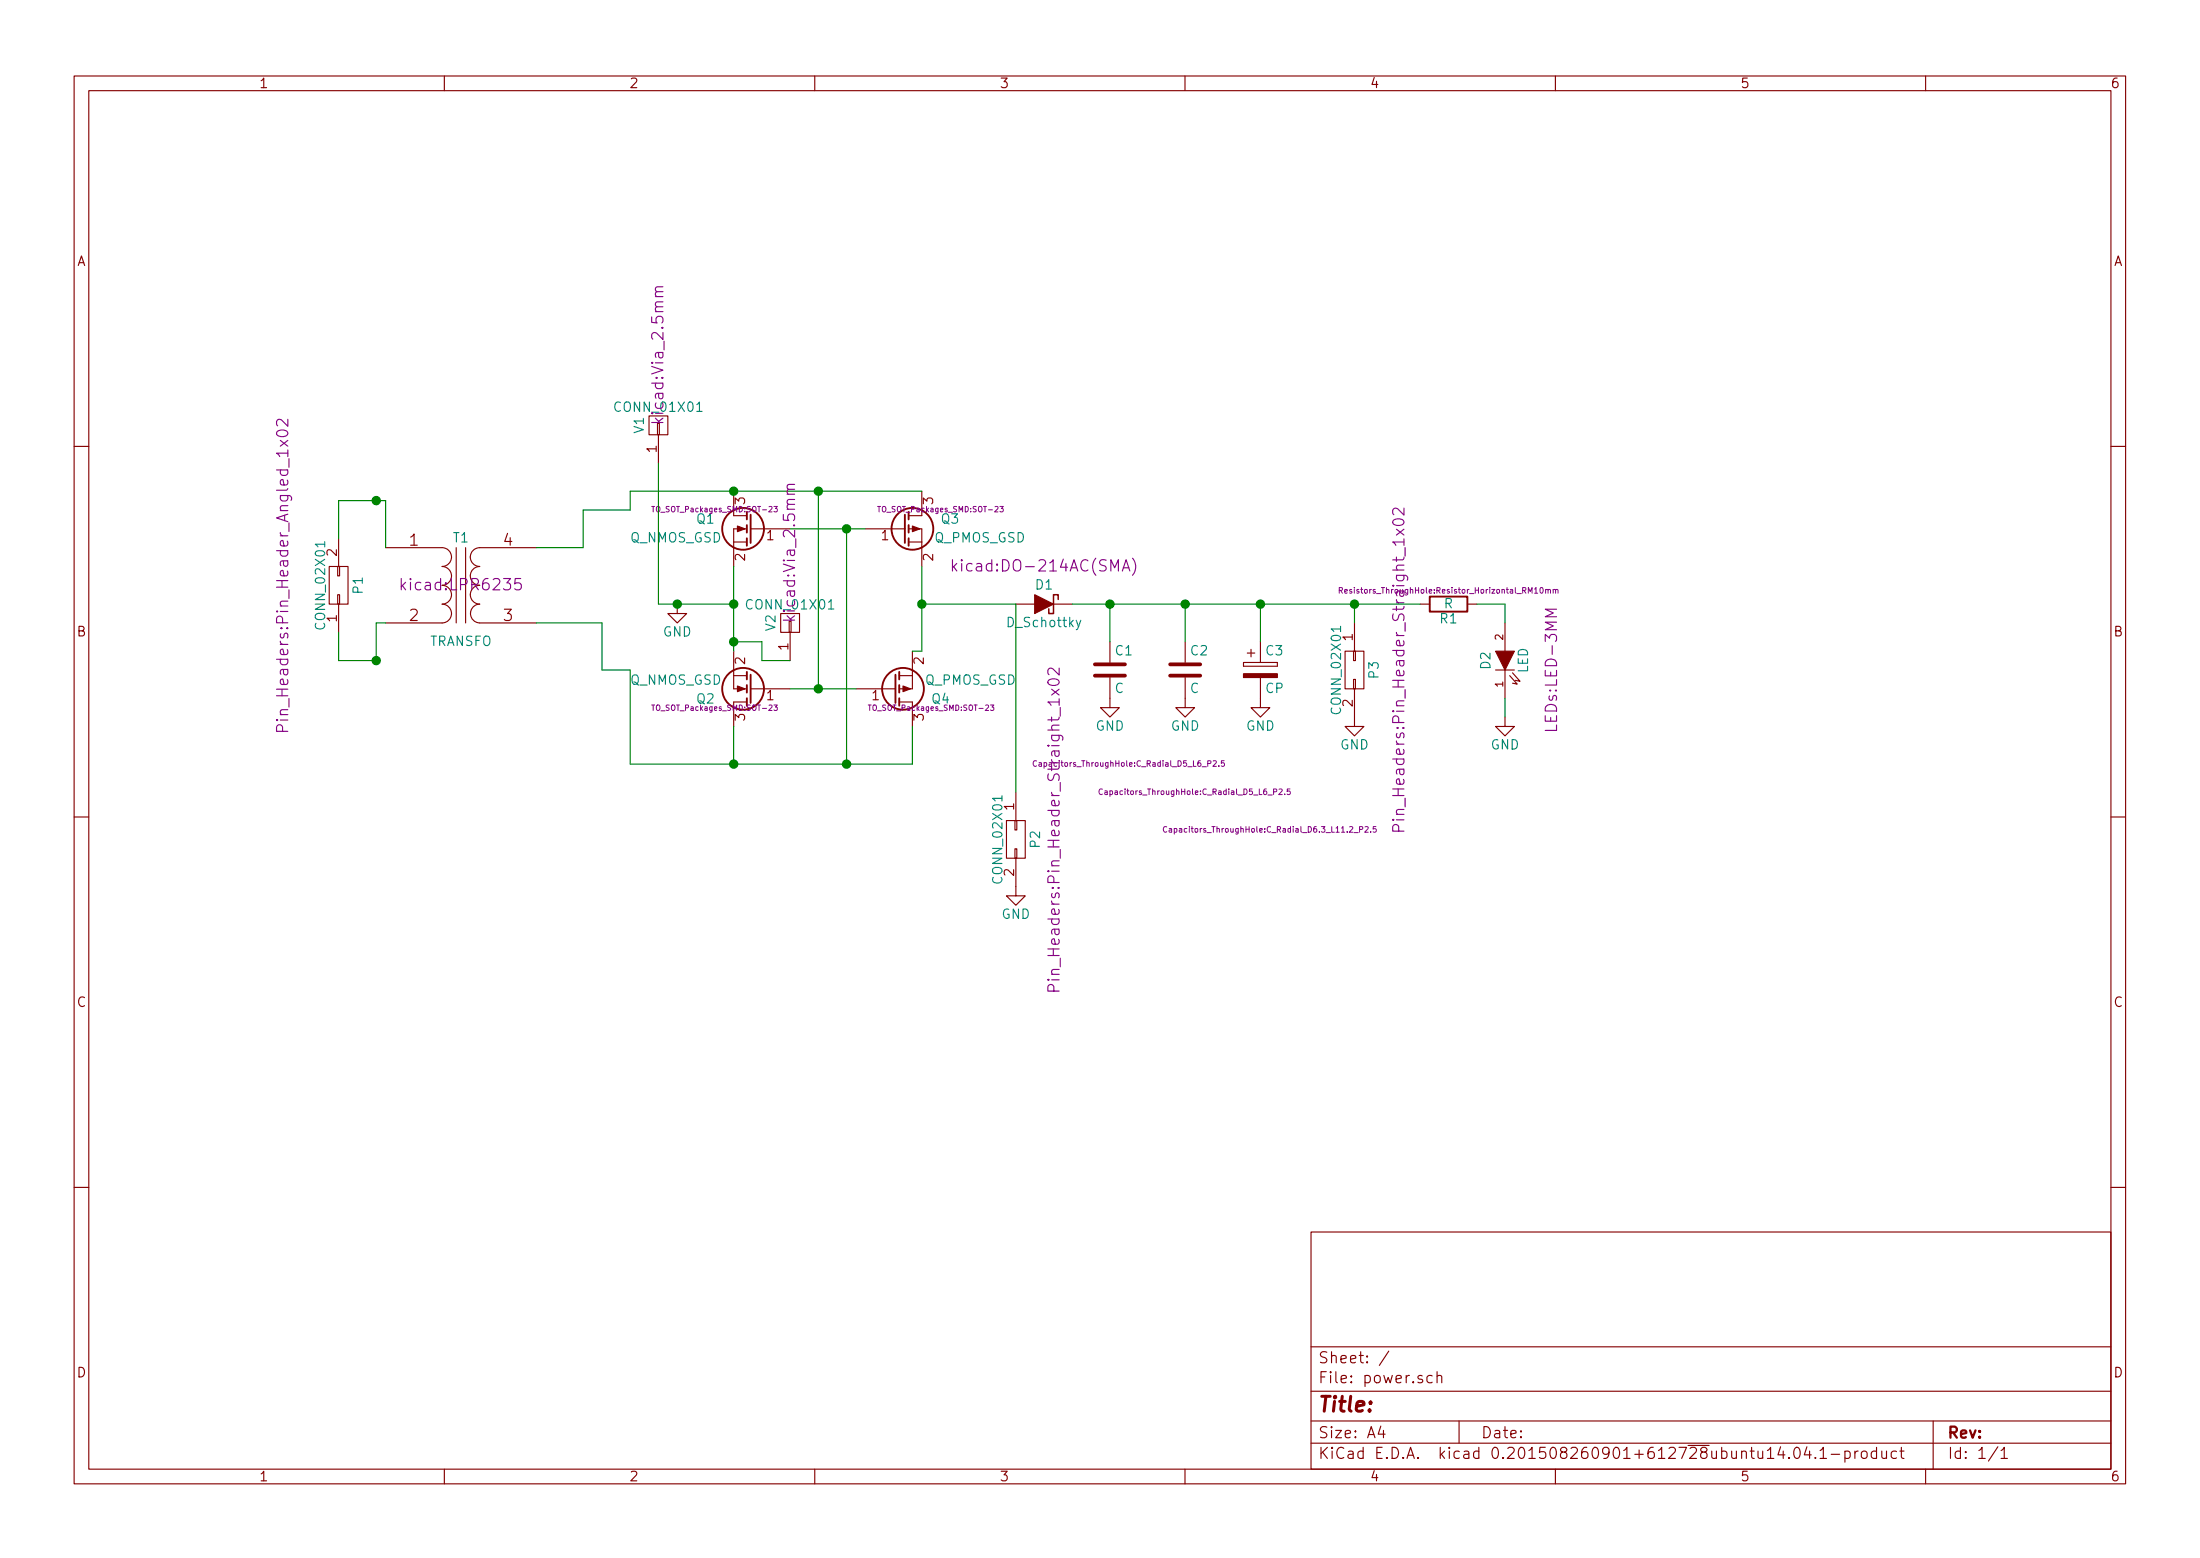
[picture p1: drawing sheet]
<svg xmlns="http://www.w3.org/2000/svg" width="297mm" height="210mm" viewBox="0 0 297 210" stroke-linecap="round" stroke-linejoin="round" font-family="sans-serif">
<g fill="none" stroke="#840000" stroke-width=".15">
<path d="M10 10.3h277v189.9h-277zM12 12.2h273v186.1h-273zM60 10.3v1.9M110 10.3v1.9M160 10.3v1.9M210 10.3v1.9M260 10.3v1.9M87.6 56.1h2.6v2.6h-2.6zM88.8 57.1h.2v1.6h-.2zM88.9 58.7v3.8M10 60.2h2M44.4 76.4h2.6v5.1h-2.6z"/>
<path d="M45.6 76.4h.2v1.3h-.2zM45.7 72.6v3.8M52.1 73.9h7.6a1.27 1.27 0 0 1 1.3 1.3 1.27 1.27 0 0 1-1.3 1.2 1.3 1.3 0 0 1 1.3 1.3M61.6 73.9v10.2M62.9 73.9v10.2M72.4 73.9h-7.6a1.27 1.27 0 0 0-1.3 1.3 1.27 1.27 0 0 0 1.3 1.2 1.3 1.3 0 0 0-1.3 1.3M99.1 73.1h1.7M99.1 69.6h1.7M99.1 66.3v2.5M100.8 71.4h-1.7v5M101.3 71.4h5.4M116.8 71.4h5.4"/>
<path d="M122.7 73.1h1.8M122.7 71.4h1.8v5M122.7 69.6h1.8M124.5 66.3v2.5M285 60.2h2M45.6 80.3h.2v1.2h-.2zM45.7 81.5v3.8M61 80.3a1.3 1.3 0 0 1-1.3 1.2 1.27 1.27 0 0 1 1.3 1.3 1.27 1.27 0 0 1-1.3 1.3h-7.6M63.5 80.3a1.3 1.3 0 0 0 1.3 1.2 1.27 1.27 0 0 0-1.3 1.3 1.27 1.27 0 0 0 1.3 1.3h7.6M91.4 81.5v1.3h1.3l-1.3 1.3-1.2-1.3h1.2M99.1 87.9v5.1h1.7M99.1 91.2h1.7"/>
<path d="M100.8 94.7h-1.7v3.3M101.3 93h5.4M105.4 82.8h2.5v2.5h-2.5zM106.6 83.8h.2v1.5h-.2zM106.7 85.3v3.8M115.6 93h5.3M121.4 91.2h1.8M121.4 94.7h1.8v3.3M123.2 87.9v5.1h-1.8M137.2 81.5h2.5M142.2 81.5h2.6M149.9 91.4v4.1h1.2l-1.2 1.3-1.3-1.3h1.3"/>
<path d="M149.9 86.6v2.8M160 91.4v4.1h1.3l-1.3 1.3-1.3-1.3h1.3M160 86.6v2.8M167.9 89.4v.5zM167.9 89.9h4.6zM167.9 89.4h4.6zM168.4 88.1h1M168.9 87.6v1M170.2 91.4v4.1h1.2l-1.2 1.3-1.3-1.3h1.3M170.2 86.6v2.8M172.5 89.4v.5zM181.6 87.9h2.5v5.1h-2.5z"/>
<path d="M182.8 87.9h.2v1.2h-.2zM182.8 91.7h.2v1.3h-.2zM182.9 93v5h1.2l-1.2 1.3-1.3-1.3h1.3M182.9 84.1v3.8M191.8 81.5h1.2M198.1 81.5h1.3M201.9 90.4h2.6M203.2 96.8v1.2h1.3l-1.3 1.3-1.3-1.3h1.3M203.2 84.1v3.8M203.2 90.4v3.8M203.8 91.2l1.1 1.1-.7-.1M204.2 90.8l1 1.1-.6-.1"/>
<path d="M10 110.3h2M135.9 110.7h2.5v5.1h-2.5zM137 110.7h.3v1.3h-.3zM137 114.5h.3v1.3h-.3zM137.2 115.8v5.1h1.2l-1.2 1.3-1.3-1.3h1.3M137.2 106.9v3.8M285 110.3h2M10 160.2h2M177 166.3h108v32h-108zM285 160.2h2M60 198.3v1.9M110 198.3v1.9"/>
<path d="M160 198.3v1.9M177 194.8h108M177 191.8h108M177 187.8h108M177 181.8h108M186.4 192.5l-.3 1h.9M186.8 193v1M187.5 182.3l-1.3 2M193.4 185.7l-.5-.1-.2 .3v.6l.2 .1 .5-.1M194 185.7a.38 .38 0 0 1 .7 .1v.8M194 185.1v1.5M197 191.8v3"/>
<path d="M210 198.3v1.9M242.3 195.5a.35 .35 0 0 1 .4-.2 .35 .35 0 0 1 .3 .3 .77 .77 0 0 1-.5 1.2 .9 .9 0 0 1-.2-1.3zM244 195.2l-.4 1.1h1M244.3 195.8v1M245.1 196.7h.1l-.1 .1-.1-.1h.1v.1M245.7 195.8l.5-.5v1.5M245.7 196.8h.9M247.2 196.3h1.2M249.1 195.9a.48 .48 0 0 1 .6 .1l.1 .1-.1 .6a.48 .48 0 0 1-.6 0M249.1 195.8v1.5M250.4 195.8v1M250.9 195.8l-.3 .1-.2 .2"/>
<path d="M251.4 196a.41 .41 0 0 1 .7 .1v.4a.41 .41 0 0 1-.4 .3 .41 .41 0 0 1-.4-.3zM253.4 195.9l-.5-.1-.2 .3v.6l.2 .1 .5-.1M253.4 195.3v1.5M254.1 195.8l.1 .9a.4 .4 0 0 0 .5 0M254.7 195.8v1M256.1 195.9l-.5-.1-.3 .3 .1 .6 .2 .1 .5-.1M256.5 195.8h.6M256.7 195.3v1.3l.2 .2h.2M260 198.3v1.9M261 191.8v6.5M269.7 195.2l-1.2 2M270.2 195.8l.4-.5v1.5"/>
<path d="M270.2 196.8h.8"/>
</g>
<g fill="none" stroke="#840084" stroke-width=".15">
<path d="M89.5 39.4h-.8a.37 .37 0 0 0-.2 .3 .37 .37 0 0 0 .1 .3M89.5 38.7h-.8a.35 .35 0 0 0-.2 .3 .35 .35 0 0 0 .2 .4M37.4 58.3a.98 .98 0 0 1 1.5 .1v.1a.93 .93 0 0 1-1.6 0zM38.9 56.6v.9l-.9-.8-.2-.1-.3 .1-.2 .2v.3l.2 .3M70.3 78.1h-.7l-.1 .7 .2-.1h.5l.2 .2v.4l-.3 .3h-.4l-.2-.2M107.3 66h-.8a.37 .37 0 0 0-.2 .3 .37 .37 0 0 0 .1 .4M107.3 65.4h-.8a.35 .35 0 0 0-.2 .3 .35 .35 0 0 0 .2 .3M128.6 75.5v1.6M128.8 76.5l.4 .6M129.2 76l-.6 .6M151.5 77.1l.5-1.6 .6 1.6M151.7 76.6h.7"/>
<path d="M152.9 75.3a1.75 1.75 0 0 1 0 2.3M188.1 70.3a.98 .98 0 0 1 1.5 .1v.1a.93 .93 0 0 1-1.6 0zM188.5 71.4l1.1 .8M189.6 68.6v.9l-.9-.8-.2-.1-.3 .1-.2 .2v.3l.2 .3M189.6 71.4l-1.1 .8M38.2 98.7v-.6a.42 .42 0 0 0-.5-.3 .42 .42 0 0 0-.4 .3v.6h1.6M141.6 91.8a.98 .98 0 0 1 1.4 .2v.1a.93 .93 0 0 1-1.5 0zM142 93l1 .8M143 90.2v.9l-.9-.9h-.2h-.3l-.1 .3v.3l.1 .3M143 93l-1 .8M210.2 82.2h-1.6l1.1 .5-1.1 .5h1.6M188.8 112.2v-.6a.42 .42 0 0 0-.4-.3 .42 .42 0 0 0-.4 .3v.6h1.6"/>
<path d="M142.3 133.8v-.6a.42 .42 0 0 0-.4-.4 .42 .42 0 0 0-.4 .4v.6h1.5"/>
</g>
<g fill="none" stroke="#840000" stroke-width=".25">
<path d="M100.8 69.1v1M100.8 70.9v1M100.8 72.6v1.1M101.3 69.5v3.8M122.2 69.5v3.8M122.7 69.1v1M122.7 70.9v1M122.7 72.6v1.1M100.8 90.7v1M100.8 92.5v1M100.8 94.2v1M101.3 91.1v3.8"/>
<path d="M120.9 91.1v3.8M121.4 90.7v1M121.4 92.5v1M121.4 94.2v1M193 80.5h5.1v2h-5.1z"/>
<circle cx="100.3" cy="71.4" r="2.82"/>
<circle cx="123.2" cy="71.4" r="2.82"/>
<circle cx="100.3" cy="93" r="2.82"/>
<circle cx="121.9" cy="93" r="2.82"/>
</g>
<g fill="#840000" stroke="#840000" stroke-width=".15">
<path d="M99.6 71l1 .4-1 .3z"/>
<path d="M99.6 92.6l1 .4-1 .3z"/>
<path d="M123.2 71l1 .4-1 .3z"/>
<path d="M121.9 92.6l1 .4-1 .3z"/>
<path d="M139.7 80.3l2.5 1.2-2.5 1.3z"/>
<path d="M167.9 90.9h4.6v.5h-4.6z"/>
<path d="M201.9 87.9h2.6l-1.3 2.5z"/>
</g>
<g fill="none" stroke="#840084" stroke-width=".14">
<path d="M88 68.3h.4M104.5 68.3h.5l-.3 .3 .2 .1v.3l-.1 .1-.3-.1M118.5 68.3h.4M135 68.3h.5l-.3 .3 .2 .1v.3l-.1 .1-.3-.1M180.8 79.7l.4-.1v-.3h-.4v.8M181 79.7l.3 .4M208 79.3h.1a.41 .41 0 0 1 .3 .4 .41 .41 0 0 1-.3 .4l-.2-.3zM208.7 79.6h.3v.5M208.7 79.5v.6M209 79.6l.1-.1 .2 .1v.5M209.7 79.6h.3v.5M209.7 79.5v.6"/>
<path d="M210 79.6l.1-.1 .2 .1 .1 .5M88 95.1h.4M104.5 95.1h.5l-.3 .3 .2 .1v.3l-.1 .1-.3-.1M117.2 95.1h.4M133.7 95.1h.5l-.3 .3 .3 .1v.3l-.1 .1-.4-.1M140 102.7a.34 .34 0 0 0-.5 .3 .34 .34 0 0 0 .5 .3M148.8 106.5a.34 .34 0 0 0-.4 .3 .34 .34 0 0 0 .4 .4M157.5 111.6a.34 .34 0 0 0-.4 .3 .34 .34 0 0 0 .4 .3M157.9 111.8h.3v.5M158.2 112l-.4 .1 .1 .2h.3M163.8 102.7h.4v.2l-.4 .5h.4M164.6 103.3v.1"/>
<path d="M165.3 102.7h-.4v.3h.4v.3l-.1 .1-.3-.1M172.7 106.5h.4v.2l-.5 .5h.5M173.5 107.2h.1M174.2 106.5h-.4v.3h.3l.1 .3-.1 .1h-.3M183.6 111.9h.3l.1-.3h-.4v.7M184.3 111.6h.4v.2l-.4 .5h.4M185.1 112.2v.1M185.8 111.6h-.4v.3h.4v.3l-.1 .1-.3-.1"/>
</g>
<path d="M142.9 80.9v-.6h-.7v2.5h-.6v-.6" fill="none" stroke="#840000" stroke-width=".2"/>
<path d="M145.9 83.7l-.4 1.2-.2 .1" fill="none" stroke="#008484" stroke-width=".15"/>
<path d="M147.8 91.2h4.1M147.8 89.7h4.1M158 91.2h4.1M158 89.7h4.1" fill="none" stroke="#840000" stroke-width=".51"/>
<g fill="none" stroke="#008400" stroke-width=".15">
<path d="M45.7 72.6v-5h6.4v6.3M88.9 62.5v19h10.2M99.1 76.4v11.5M106.7 71.4h10.1M110.5 66.3v26.7M114.3 71.4v31.7M124.5 66.3h-39.4v2.5h-6.4v5.1h-6.3M124.5 76.4v11.5h-1.3M52.1 84.1h-1.3v5h-5.1v-3.8M72.4 84.1h8.9v6.3h3.8v12.7h38.1v-5.1M99.1 98v5.1M99.1 86.6h3.8v2.5h3.8"/>
<path d="M106.7 93h8.9M124.5 81.5h12.7v25.4M144.8 81.5h47M149.9 81.5v5.1M160 81.5v5.1M170.2 81.5v5.1M182.9 81.5v2.6M199.4 81.5h3.8v2.6M203.2 94.2v2.6"/>
</g>
<g fill="#008400" stroke="#008400" stroke-width=".25">
<circle cx="99.1" cy="66.3" r=".51"/>
<circle cx="110.5" cy="66.3" r=".51"/>
<circle cx="110.5" cy="93" r=".51"/>
<circle cx="114.3" cy="103.1" r=".51"/>
<circle cx="114.3" cy="71.4" r=".51"/>
<circle cx="99.1" cy="103.1" r=".51"/>
<circle cx="99.1" cy="81.5" r=".51"/>
<circle cx="124.5" cy="81.5" r=".51"/>
<circle cx="149.9" cy="81.5" r=".51"/>
<circle cx="160" cy="81.5" r=".51"/>
<circle cx="170.2" cy="81.5" r=".51"/>
<circle cx="182.9" cy="81.5" r=".51"/>
<circle cx="50.8" cy="67.6" r=".51"/>
<circle cx="50.8" cy="89.1" r=".51"/>
<circle cx="91.4" cy="81.5" r=".51"/>
<circle cx="99.1" cy="86.6" r=".51"/>
</g>
<text font-size="2.8" fill="#840000" x="178" y="190.5">Title:</text>
<g font-size="2.1" fill="#840084">
<text x="89.6" y="56.5" transform="rotate(-90 89.6 56.5)">kicad:Via_2.5mm</text>
<text x="129.6" y="77.1">kicad:DO-214AC(SMA)</text>
<text x="54.7" y="79.7">kicad:LPR6235</text>
<text x="107.4" y="83.2" transform="rotate(-90 107.4 83.2)">kicad:Via_2.5mm</text>
<text x="38.9" y="97.5" transform="rotate(-90 38.9 97.5)">Pin_Headers:Pin_Header_Angled_1x02</text>
<text x="210.2" y="98.3" transform="rotate(-90 210.2 98.3)">LEDs:LED-3MM</text>
<text x="189.6" y="110.6" transform="rotate(-90 189.6 110.6)">Pin_Headers:Pin_Header_Straight_1x02</text>
<text x="143.1" y="132.2" transform="rotate(-90 143.1 132.2)">Pin_Headers:Pin_Header_Straight_1x02</text>
</g>
<g font-size="2.1" fill="#840000">
<text x="55.3" y="73.7">1</text>
<text x="68" y="73.7">4</text>
<text x="55.3" y="83.8">2</text>
<text x="68" y="83.8">3</text>
<text x="178" y="184">Sheet: /</text>
<text x="178" y="186.7">File: power.sch</text>
<text x="178" y="196.9">KiCad E.D.A. kicad 0.201508260901+612728ubuntu14.04.1-product</text>
<text x="178" y="194.1">Size: A4</text>
<text x="200" y="194.1">Date:</text>
<text x="263" y="194.1">Rev:</text>
<text x="263" y="196.9">Id: 1/1</text>
</g>
<g font-size="1.8" fill="#840000">
<text x="35" y="11.9">1</text>
<text x="85" y="11.9">2</text>
<text x="135" y="11.9">3</text>
<text x="185" y="11.9">4</text>
<text x="235" y="11.9">5</text>
<text x="285" y="11.9">6</text>
<text x="10.4" y="35.9">A</text>
<text x="285.4" y="35.9">A</text>
<text x="88.6" y="61.1" transform="rotate(-90 88.6 61.1)">1</text>
<text x="100.6" y="68" transform="rotate(-90 100.6 68)">3</text>
<text x="126" y="68" transform="rotate(-90 126 68)">3</text>
<text x="45.5" y="75" transform="rotate(-90 45.5 75)">2</text>
<text x="100.6" y="75.7" transform="rotate(-90 100.6 75.7)">2</text>
<text x="103.5" y="72.9">1</text>
<text x="119" y="72.9">1</text>
<text x="126" y="75.7" transform="rotate(-90 126 75.7)">2</text>
<text x="45.5" y="83.9" transform="rotate(-90 45.5 83.9)">1</text>
<text x="10.4" y="85.9">B</text>
<text x="100.6" y="89.6" transform="rotate(-90 100.6 89.6)">2</text>
<text x="106.4" y="87.7" transform="rotate(-90 106.4 87.7)">1</text>
<text x="124.7" y="89.6" transform="rotate(-90 124.7 89.6)">2</text>
<text x="182.6" y="86.5" transform="rotate(-90 182.6 86.5)">1</text>
<text x="285.4" y="85.9">B</text>
<text x="103.5" y="94.5">1</text>
<text x="117.8" y="94.5">1</text>
<text x="182.6" y="95.3" transform="rotate(-90 182.6 95.3)">2</text>
<text x="124.7" y="97.3" transform="rotate(-90 124.7 97.3)">3</text>
<text x="136.9" y="109.3" transform="rotate(-90 136.9 109.3)">1</text>
<text x="136.9" y="118.2" transform="rotate(-90 136.9 118.2)">2</text>
<text x="10.4" y="135.9">C</text>
<text x="285.4" y="135.9">C</text>
<text x="10.4" y="185.9">D</text>
<text x="285.4" y="185.9">D</text>
<text x="35" y="199.9">1</text>
<text x="85" y="199.9">2</text>
<text x="135" y="199.9">3</text>
<text x="185" y="199.9">4</text>
<text x="235" y="199.9">5</text>
<text x="285" y="199.9">6</text>
</g>
<g font-size="1.8" fill="#840084">
<text x="83.3" y="55.6">CONN_01X01</text>
<text x="94.1" y="70.7">Q1</text>
<text x="127.1" y="70.7">Q3</text>
<text x="101" y="82.2">CONN_01X01</text>
<text x="94.1" y="94.9">Q2</text>
<text x="100.6" y="97.3" transform="rotate(-90 100.6 97.3)">3</text>
</g>
<g font-size="1.8" fill="#008484">
<text x="86.9" y="58.4" transform="rotate(-90 86.9 58.4)">V1</text>
<text x="61.2" y="73.2">T1</text>
<text x="85" y="73.2">Q_NMOS_GSD</text>
<text x="126.1" y="73.2">Q_PMOS_GSD</text>
<text x="49" y="80.1" transform="rotate(-90 49 80.1)">P1</text>
<text x="139.9" y="79.5">D1</text>
<text x="194.9" y="82.1">R</text>
<text x="43.9" y="84.6" transform="rotate(-90 43.9 84.6)">CONN_02X01</text>
<text x="58" y="87.2">TRANSFO</text>
<text x="89.5" y="85.9">GND</text>
<text x="104.7" y="85.1" transform="rotate(-90 104.7 85.1)">V2</text>
<text x="136.1" y="84.6">D_Schottky</text>
<text x="150.6" y="88.4">C1</text>
<text x="160.8" y="88.4">C2</text>
<text x="170.9" y="88.4">C3</text>
<text x="194.5" y="84.1">R1</text>
<text x="85" y="92.4">Q_NMOS_GSD</text>
<text x="124.8" y="92.4">Q_PMOS_GSD</text>
<text x="125.8" y="94.9">Q4</text>
<text x="150.5" y="93.5">C</text>
<text x="160.7" y="93.5">C</text>
<text x="170.9" y="93.5">CP</text>
<text x="186.1" y="91.5" transform="rotate(-90 186.1 91.5)">P3</text>
<text x="201.2" y="90.3" transform="rotate(-90 201.2 90.3)">D2</text>
<text x="206.3" y="90.9" transform="rotate(-90 206.3 90.9)">LED</text>
<text x="147.9" y="98.6">GND</text>
<text x="158.1" y="98.6">GND</text>
<text x="168.2" y="98.6">GND</text>
<text x="180.9" y="101.1">GND</text>
<text x="181.1" y="96.1" transform="rotate(-90 181.1 96.1)">CONN_02X01</text>
<text x="201.2" y="101.1">GND</text>
<text x="135.3" y="118.9" transform="rotate(-90 135.3 118.9)">CONN_02X01</text>
<text x="140.4" y="114.3" transform="rotate(-90 140.4 114.3)">P2</text>
<text x="135.2" y="124">GND</text>
</g>
<g font-size="1.4" fill="#840000">
<text x="202.9" y="86.4" transform="rotate(-90 202.9 86.4)">2</text>
<text x="202.9" y="92.7" transform="rotate(-90 202.9 92.7)">1</text>
</g>
<g font-size="1.1" fill="#840084">
<text x="181.7" y="80.1">Resistors_ThroughHole:Resistor_Horizontal_RM10mm</text>
<text x="140.3" y="103.4">Capacitors_ThroughHole:C_Radial_D5_L6_P2.5</text>
<text x="149.2" y="107.3">Capacitors_ThroughHole:C_Radial_D5_L6_P2.5</text>
<text x="158.2" y="112.3">Capacitors_ThroughHole:C_Radial_D6.3_L11.2_P2.5</text>
</g>
<g font-size="1" fill="#840084">
<text x="88.4" y="69.1">TO_SOT_Packages_SMD:SOT-23</text>
<text x="118.9" y="69.1">TO_SOT_Packages_SMD:SOT-23</text>
<text x="88.4" y="95.9">TO_SOT_Packages_SMD:SOT-23</text>
<text x="117.7" y="95.9">TO_SOT_Packages_SMD:SOT-23</text>
</g>
</svg>
